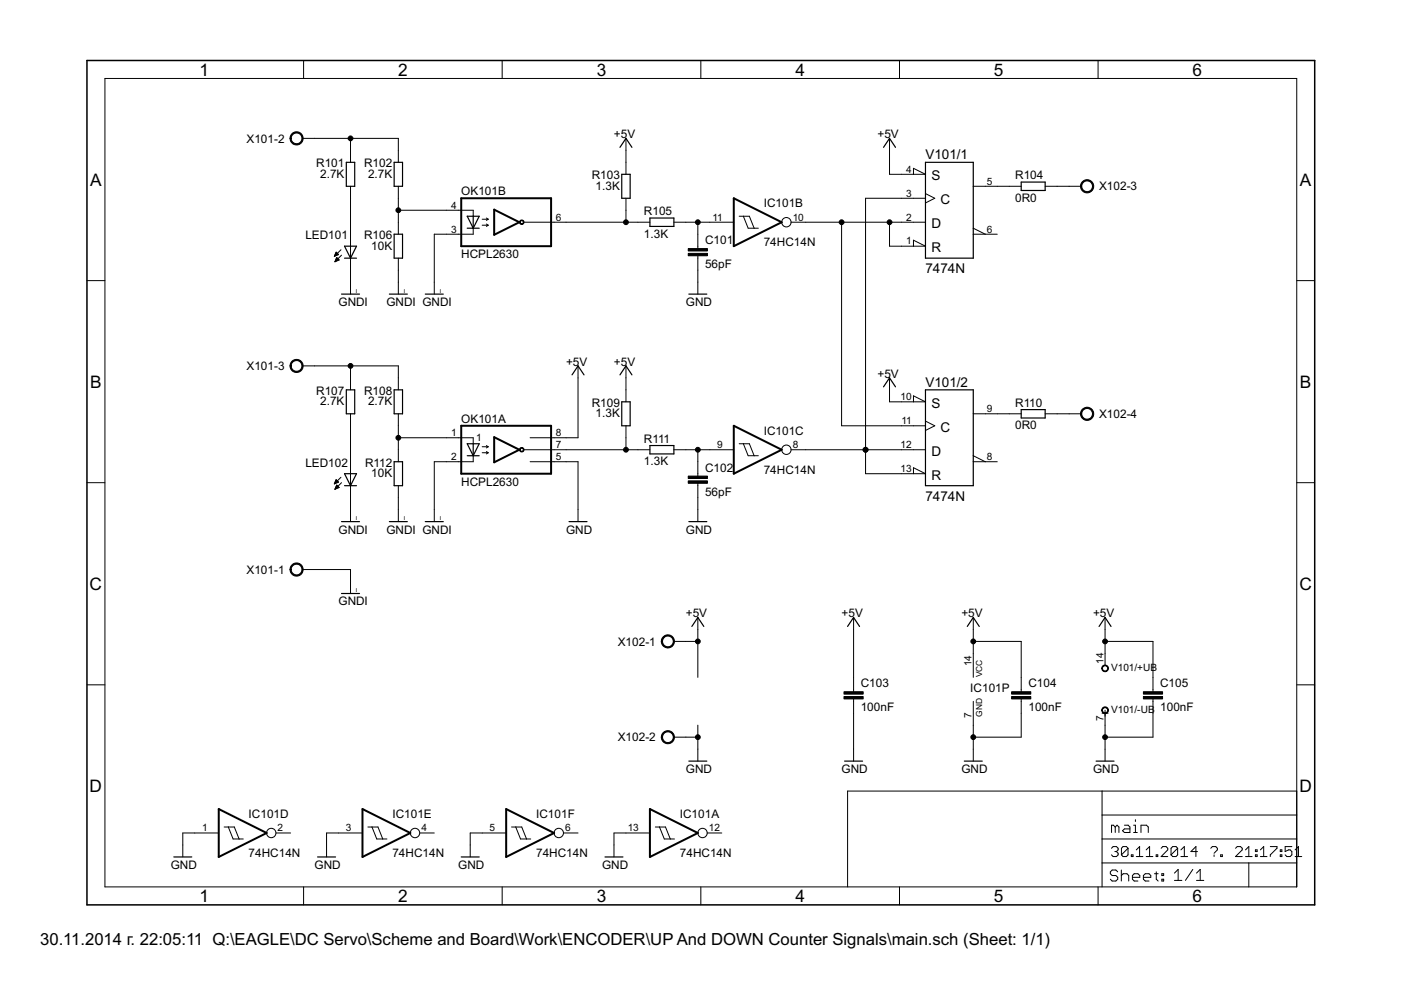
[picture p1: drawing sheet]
<svg xmlns="http://www.w3.org/2000/svg" width="297mm" height="210mm" viewBox="0 0 297 210" stroke-linecap="round" stroke-linejoin="round" font-family="sans-serif">
<path d="M97.8 42h19v10.2h-19zM104.8 44.4l5.3 2.7-5.3 2.7zM155.6 42l10.1 5.1-10.1 5.1zM97.8 90.3h19v10.1h-19zM104.8 92.7l5.3 2.7-5.3 2.6zM155.6 90.3l10.1 5.1-10.1 5zM46.4 171.5l10.1 5.1-10.1 5.1zM76.9 171.5l10.1 5.1-10.1 5.1zM107.3 171.5l10.2 5.1-10.2 5.1zM137.8 171.5l10.2 5.1-10.2 5.1z" fill="none" stroke="#000" stroke-width=".42"/>
<g fill="none" stroke="#000" stroke-width=".21">
<path d="M22.2 16.6h252.7v171.4h-252.7zM64.4 12.8v3.8M106.5 12.8v3.8M148.6 12.8v3.8M190.7 12.8v3.8M232.8 12.8v3.8M64.2 29.3h20.3v5.1M74.3 29.3v5.1M74.3 39.5v22.9M84.5 39.5v10.2M132.7 29.3v7.7M188.6 29.3v7.7h7.6l-2.5-1.3v1.3"/>
<path d="M206.4 39.5h10.1M221.6 39.5h7.6M18.4 59.5h3.8M70.9 54.2h.2M71 54.1h.4M71 54h.7M71 55.4h.1M71.1 53.9h.6M71.1 55.3h.3M71.1 55.2h.6M71.1 53.8h.4M71.2 53.6h.2"/>
<path d="M71.2 55.1h.7M71.2 54.9h.5M71.2 53.5h.1M71.3 53.5l.5 .5-.9 .4zM71.3 54.8h.3M71.3 54.7h.2M71.4 54.6l.5 .5-.9 .4zM72.3 53l-1.4 1.4M72.4 54.1l-1.4 1.4M84.5 44.6h15.8v1.2M84.5 54.7v7.7M100.3 48.4v1.3h-8.2v12.7"/>
<path d="M102.2 46.5h1.3M102.2 47.8h1.3M103.1 46.2l.4 .3M103.1 47.5l.4 .3M103.5 46.5l-.4 .2M103.5 47.8l-.4 .2M111 47.1h26.8M132.7 42v5.1M142.9 47.1h12.7M148 47.1v5.6M148 54.2v8.2M156.7 45.8h2.2l1 2.6"/>
<path d="M157.6 45.8l1 2.6h2.2M167.7 47.1h28.5M178.4 47.1v43.2h17.8M188.6 47.1v5.1h7.6l-2.5-1.3v1.3M196.2 42h-12.7v58.4h12.7l-2.5-1.2v1.2M196.2 41l2 1-2 1M206.4 49.7h5M206.4 48.4l2.5 1.3M274.9 59.5h3.8M64.2 77.6h20.3v5.1M74.3 77.6v5.1M122.6 77.6v15.2h-10.2"/>
<path d="M132.7 77.6v7.6M74.3 87.7v22.9M84.5 92.8h15.8v1.3M84.5 87.7v10.2M100.3 96.6v1.3h-8.2v12.7M102.2 94.7h1.3M102.2 96h1.3M103.1 94.5l.4 .2M103.1 95.7l.4 .3M103.5 94.7l-.4 .3M103.5 96l-.4 .2M111 95.4h26.8"/>
<path d="M112.4 97.9h10.2v12.7M132.7 90.3v5.1M142.9 95.4h12.7M148 95.4v5.5M156.7 94.1h2.2l1 2.5M157.6 94.1l1 2.5h2.2M167.7 95.4h28.5M188.6 80.1v5.1h7.6l-2.5-1.3v1.3M196.2 89.3l2 1-2 1M206.4 97.9h5M206.4 96.6l2.5 1.3M206.4 87.7h10.1"/>
<path d="M221.6 87.7h7.6M18.4 102.3h3.8M70.9 102.5h.2M71 102.4h.4M71 102.2h.7M71 103.7h.1M71.1 102.1h.6M71.1 103.6h.3M71.1 102h.4M71.1 103.4h.6M71.2 101.9h.2M71.2 103.3h.7"/>
<path d="M71.2 103.2h.5M71.2 101.7h.1M71.3 101.7l.5 .5-.9 .4zM71.3 103.1h.3M71.3 103h.2M71.4 102.8l.5 .6-.9 .3zM72.3 101.2l-1.4 1.4M72.4 102.3l-1.4 1.4M84.5 103v7.6M148 102.5v8.1M274.9 102.3h3.8M64.2 120.8h10.1v5"/>
<path d="M142.9 136h5.1M148 130.9v12.7M181 130.9v15.8M206.4 130.9v12.7M206.4 136h10.1v10.7M234.3 130.9v10.2M234.3 136h10.2v10.7M18.4 145.2h3.8M142.9 156.3h5.1M148 153.8v7.6M181 148.2v13.2M206.4 148.7v12.7"/>
<path d="M216.5 148.2v8.1h-10.1M233.7 151.2h1.2M234.3 150.6v10.8M244.5 148.2v8.1h-10.2M274.9 145.2h3.8M46.4 176.6h-7.6v5.1M47.5 175.3h2.2l1 2.6M48.4 175.3l1 2.6h2.2M58.5 176.6h3.1M76.9 176.6h-7.7v5.1M78 175.3h2.1l1.1 2.6M78.9 175.3l1 2.6h2.1"/>
<path d="M89 176.6h3.1M107.3 176.6h-7.6v5.1M108.5 175.3h2.1l1 2.6M109.3 175.3l1.1 2.6h2.1M119.5 176.6h3.1M137.8 176.6h-7.6v5.1M138.9 175.3h2.2l1 2.6M139.8 175.3l1 2.6h2.2M149.9 176.6h3.1M233.7 177.9h41.2M233.7 167.7v20.3M233.7 172.8h41.2"/>
<path d="M235.6 179.9l.4-.4h.7l.4 .4v.3l-.4 .4M236.5 175.3l-.4-.3h-.4v1.5M236.5 175.3v1.2M236.5 175.3l.3-.3 .4 .3v1.2M238.4 175h.8l.4 .3v1.2h-1.2l-.4-.4 .4-.4h1.2M239.2 179.9l-.4-.4h-.7l-.3 .4v1.4M239.2 179.9v1.4l-.4 .3h-.7l-.3-.3M239.2 179.9l-1.4 1.4M240.3 175h.4v1.5M240.3 176.5h.8M240.7 173.8v.4M241.9 176.5v-1.5h1.2l.4 .3v1.2"/>
<path d="M246.2 179.9l.3-.4h.7l.4 .4v.3l-1.4 1.4h1.4M249.7 179.9l-.4-.4h-.7l-.3 .4v1.4M249.7 179.9v1.4l-.4 .3h-.7l-.3-.3M249.7 179.9l-1.4 1.4M256.7 179.9l.3-.4h.8l.3 .4v.3l-.7 .7M262 179.9l.3-.4h.7l.4 .4v.3l-1.4 1.4h1.4M269.3 179.5h1.4v.4l-1.4 1.4v.3M273.9 179.5h-1.4v1.1l.7-.4h.3l.4 .4v.7l-.4 .3h-.7l-.3-.3M274.9 167.7h-95.2v20.3M64.4 188v3.9M106.5 188v3.9M148.6 188v3.9"/>
<path d="M190.7 188v3.9M232.8 188v3.9M233.7 183h41.2M236.4 180.6h.3M236.7 180.6l.4 .3v.4l-.4 .3h-.7l-.4-.3M237 184.8l-.4-.3h-.8l-.4 .3v.5l.4 .3h.8l.4 .4v.4l-.4 .4h-.8l-.4-.4M237.7 184.5v2.3M237.7 185.6l.4-.3h.8l.4 .3v1.2M239.9 181.3h.3v.3h-.3zM240.1 186h1.6v-.4l-.4-.3h-.8l-.4 .3v.8l.4 .4h.8M240.9 181.6h1.4M240.9 180.2l.7-.7v2.1"/>
<path d="M242.4 186h1.6v-.4l-.4-.3h-.8l-.4 .3v.8l.4 .4h.8M243 181.6h1.4M243 180.2l.7-.7v2.1M244.8 185.3h.8M245.1 181.3h.4v.3h-.4zM245.2 184.8v1.6l.4 .4M246.3 185.3h.4v.3h-.4zM246.3 186.4h.4v.4h-.4zM249 185.1l.8-.8v2.4M249 186.7h1.6M250.4 181.6h1.4M250.4 180.2l.7-.7v2.1"/>
<path d="M252.9 184.3l-1.6 2.4M253.7 186.7h1.5M253.7 185.1l.8-.8v2.4M253.9 180.6h-1.4l1.1-1.1v2.1M257.4 181.3v.3M258.8 181.3h.4v.3h-.4zM264.1 180.2l.7-.7v2.1M264.1 181.6h1.4M264.8 183v5M266.2 180.2h.3v.4h-.3zM266.2 181.3h.3v.3h-.3zM267.2 181.6h1.4"/>
<path d="M267.2 180.2l.7-.7v2.1M271.4 180.2h.4v.4h-.4zM271.4 181.3h.4v.3h-.4zM274.6 181.6h1.4M274.6 180.2l.7-.7v2.1"/>
<circle cx="166.7" cy="47.1" r=".99"/>
<circle cx="166.7" cy="95.4" r=".99"/>
<circle cx="57.5" cy="176.6" r=".99"/>
<circle cx="88" cy="176.6" r=".99"/>
<circle cx="118.5" cy="176.6" r=".99"/>
<circle cx="148.9" cy="176.6" r=".99"/>
</g>
<path d="M18.4 12.8h260.3v179.1h-260.3z" fill="none" stroke="#000" stroke-width=".32"/>
<g fill="none" stroke="#000" stroke-width=".25">
<path d="M73.4 34.4h1.8v5.1h-1.8zM83.6 34.4h1.7v5.1h-1.7zM131.4 31.2l1.3-1.9 1.3 1.9M131.8 37h1.8v5h-1.8zM187.3 31.2l1.3-1.9 1.3 1.9M196.2 34.4h10.2v20.3h-10.2zM216.5 38.6h5.1v1.8h-5.1zM73 54.7h2.6M73 52.2h2.6l-1.3 2.5zM83.6 49.7h1.7v5h-1.7zM99.1 45.8h2.5l-1.3 2.6zM99.1 48.4h2.5"/>
<path d="M100.3 45.8v2.6M137.8 46.2h5.1v1.8h-5.1zM72.4 62.4h3.8M82.5 62.4h3.9M90.2 62.4h3.8M121.3 79.5l1.3-1.9 1.2 1.9M131.4 79.5l1.3-1.9 1.3 1.9M146 62.4h3.9M73.4 82.7h1.8v5h-1.8zM83.6 82.7h1.7v5h-1.7zM83.6 97.9h1.7v5.1h-1.7zM99.1 94.1h2.5l-1.3 2.5z"/>
<path d="M99.1 96.6h2.5M100.3 94.1v2.5M131.8 85.2h1.8v5.1h-1.8zM137.8 94.5h5.1v1.7h-5.1zM187.3 82l1.3-1.9 1.3 1.9M196.2 82.7h10.2v20.3h-10.2zM216.5 86.8h5.1v1.8h-5.1zM72.4 110.6h3.8M73 103h2.6M73 100.4h2.6l-1.3 2.6zM82.5 110.6h3.9M90.2 110.6h3.8"/>
<path d="M120.6 110.6h3.9M146 110.6h3.9M72.4 125.8h3.8M146.7 132.8l1.3-1.9 1.2 1.9M179.7 132.8l1.3-1.9 1.2 1.9M205.1 132.8l1.3-1.9 1.2 1.9M233 132.8l1.3-1.9 1.3 1.9M146 161.4h3.9M179.1 161.4h3.8M204.4 161.4h3.9M232.4 161.4h3.8M36.9 181.7h3.8"/>
<path d="M67.3 181.7h3.8M97.8 181.7h3.8M128.3 181.7h3.8"/>
</g>
<g fill="#000" stroke="#000" stroke-width=".21">
<path d="M61.9 28.4a1.39 1.39 0 0 1 2.2 .2 1.39 1.39 0 0 1-.8 2.1 1.39 1.39 0 0 1-1.8-1.4h.2a1.14 1.14 0 0 1 1.7-.9 1.14 1.14 0 0 1 .2 1.9 1.14 1.14 0 0 1-1.8-.7l-.1-.3h-.2z" fill-rule="evenodd"/>
<path d="M229.5 38.5a1.4 1.4 0 0 1 2.2 .3 1.4 1.4 0 0 1-.8 2.1 1.4 1.4 0 0 1-1.8-1.4h.2a1.15 1.15 0 0 1 1.6-1.1 1.15 1.15 0 0 1 .3 1.9 1.15 1.15 0 0 1-1.8-.5l-.1-.3h-.2z" fill-rule="evenodd"/>
<path d="M110.3 46.7a.49 .49 0 0 1 .8 .2 .49 .49 0 0 1-.4 .7 .49 .49 0 0 1-.6-.5h.2a.33 .33 0 0 1 .5-.3 .33 .33 0 0 1 .1 .6 .33 .33 0 0 1-.6-.1l-.2-.2z" fill-rule="evenodd"/>
<path d="M61.9 76.6a1.4 1.4 0 0 1 2.2 .3 1.4 1.4 0 0 1-.8 2 1.4 1.4 0 0 1-1.8-1.3h.2a1.14 1.14 0 0 1 1.7-1 1.14 1.14 0 0 1 .2 2 1.14 1.14 0 0 1-1.8-.7l-.1-.3h-.2z" fill-rule="evenodd"/>
<path d="M110.3 95a.49 .49 0 0 1 .8 .2 .49 .49 0 0 1-.4 .6 .49 .49 0 0 1-.6-.4h.2a.33 .33 0 0 1 .5-.3 .33 .33 0 0 1 .1 .5 .33 .33 0 0 1-.6-.1l-.2-.1z" fill-rule="evenodd"/>
<path d="M229.5 86.8a1.4 1.4 0 0 1 2.2 .2 1.4 1.4 0 0 1-.8 2.1 1.4 1.4 0 0 1-1.8-1.4h.2a1.15 1.15 0 0 1 1.7-1 1.15 1.15 0 0 1 .2 1.9 1.15 1.15 0 0 1-1.8-.6l-.1-.3h-.2z" fill-rule="evenodd"/>
<path d="M61.9 119.8a1.39 1.39 0 0 1 2.2 .2 1.39 1.39 0 0 1-.8 2.1 1.39 1.39 0 0 1-1.8-1.3h.2a1.14 1.14 0 0 1 1.7-1 1.14 1.14 0 0 1 .2 1.9 1.14 1.14 0 0 1-1.8-.7l-.1-.2h-.2z" fill-rule="evenodd"/>
<path d="M140.6 135a1.39 1.39 0 0 1 2.2 .3 1.39 1.39 0 0 1-.8 2 1.39 1.39 0 0 1-1.8-1.3h.3a1.15 1.15 0 0 1 1.6-1.1 1.15 1.15 0 0 1 .3 1.9 1.15 1.15 0 0 1-1.9-.5v-.3h-.3z" fill-rule="evenodd"/>
<path d="M140.6 155.3a1.4 1.4 0 0 1 2.2 .3 1.4 1.4 0 0 1-.8 2 1.4 1.4 0 0 1-1.8-1.3h.3a1.15 1.15 0 0 1 1.6-1.1 1.15 1.15 0 0 1 .3 2 1.15 1.15 0 0 1-1.9-.6v-.3h-.3z" fill-rule="evenodd"/>
<path d="M233.7 141.2a.71 .71 0 0 1 1.2 .1 .71 .71 0 0 1-.4 1.1 .71 .71 0 0 1-.9-.7h.1a.56 .56 0 0 1 .9-.5 .56 .56 0 0 1 .1 1 .56 .56 0 0 1-.9-.3l-.1-.2h-.1z" fill-rule="evenodd"/>
<path d="M233.7 150.1a.71 .71 0 0 1 1.2 .1 .71 .71 0 0 1-.4 1 .71 .71 0 0 1-.9-.6h.1a.57 .57 0 0 1 .9-.5 .57 .57 0 0 1 .1 1 .57 .57 0 0 1-.9-.3l-.1-.2h-.1z" fill-rule="evenodd"/>
<circle cx="74.3" cy="29.3" r=".51"/>
<circle cx="84.5" cy="44.6" r=".51"/>
<circle cx="132.7" cy="47.1" r=".51"/>
<circle cx="148" cy="47.1" r=".51"/>
<circle cx="178.4" cy="47.1" r=".51"/>
<circle cx="188.6" cy="47.1" r=".51"/>
<circle cx="74.3" cy="77.6" r=".51"/>
<circle cx="84.5" cy="92.8" r=".51"/>
<circle cx="132.7" cy="95.4" r=".51"/>
<circle cx="148" cy="95.4" r=".51"/>
<circle cx="183.5" cy="95.4" r=".51"/>
<circle cx="148" cy="136" r=".51"/>
<circle cx="206.4" cy="136" r=".51"/>
<circle cx="234.3" cy="136" r=".51"/>
<circle cx="148" cy="156.3" r=".51"/>
<circle cx="206.4" cy="156.3" r=".51"/>
<circle cx="234.3" cy="156.3" r=".51"/>
</g>
<path d="M145.9 53.7h4.1v.5h-4.1zM145.9 52.7h4.1v.5h-4.1zM145.9 102h4.1v.5h-4.1zM145.9 100.9h4.1v.6h-4.1zM178.9 147.7h4.1v.5h-4.1zM178.9 146.7h4.1v.5h-4.1zM214.5 147.7h4v.5h-4zM214.5 146.7h4v.5h-4zM242.4 147.7h4.1v.5h-4.1zM242.4 146.7h4.1v.5h-4.1z" fill="#000" stroke="#000" stroke-width=".21"/>
<g font-size="4.1">
<text x="42.3" y="16">1</text>
<text x="84.4" y="16">2</text>
<text x="126.5" y="16">3</text>
<text x="168.6" y="16">4</text>
<text x="210.7" y="16">5</text>
<text x="252.9" y="16">6</text>
<text x="19.1" y="39.4">A</text>
<text x="275.6" y="39.4">A</text>
<text x="19.1" y="82.2">B</text>
<text x="275.6" y="82.2">B</text>
<text x="19" y="125.1">C</text>
<text x="275.5" y="125.1">C</text>
<text x="19" y="167.9">D</text>
<text x="275.5" y="167.9">D</text>
<text x="42.3" y="191.2">1</text>
<text x="84.4" y="191.2">2</text>
<text x="126.5" y="191.2">3</text>
<text x="168.6" y="191.2">4</text>
<text x="210.7" y="191.2">5</text>
<text x="252.9" y="191.2">6</text>
</g>
<text font-size="4" x="8.5" y="200.4">30.11.2014 г. 22:05:11 Q:\EAGLE\DC Servo\Scheme and Board\Work\ENCODER\UP And DOWN Counter Signals\main.sch (Sheet: 1/1)</text>
<g font-size="3.2">
<text x="196.2" y="33.8">V101/1</text>
<text x="197.5" y="38.2">S</text>
<text x="199.4" y="43.3">C</text>
<text x="197.5" y="48.4">D</text>
<text x="197.5" y="53.5">R</text>
<text x="196.2" y="57.9">7474N</text>
<text x="196.2" y="82">V101/2</text>
<text x="197.5" y="86.5">S</text>
<text x="199.4" y="91.6">C</text>
<text x="197.5" y="96.6">D</text>
<text x="197.5" y="101.7">R</text>
<text x="196.2" y="106.2">7474N</text>
</g>
<g font-size="2.8">
<text x="130.2" y="29.3">+5V</text>
<text x="186" y="29.3">+5V</text>
<text x="52.3" y="30.2">X101-2</text>
<text x="67" y="35.5">R101</text>
<text x="77.2" y="35.5">R102</text>
<text x="67.9" y="37.7">2.7K</text>
<text x="78" y="37.7">2.7K</text>
<text x="97.8" y="41.4">OK101B</text>
<text x="125.5" y="38">R103</text>
<text x="126.3" y="40.3">1.3K</text>
<text x="215.3" y="38">R104</text>
<text x="233" y="40.4">X102-3</text>
<text x="136.5" y="45.6">R105</text>
<text x="161.9" y="43.9">IC101B</text>
<text x="215.3" y="42.8">0R0</text>
<text x="64.7" y="50.7">LED101</text>
<text x="77.2" y="50.7">R106</text>
<text x="78.7" y="53">10K</text>
<text x="136.5" y="50.4">1.3K</text>
<text x="149.5" y="51.8">C101</text>
<text x="161.9" y="52.2">74HC14N</text>
<text x="97.8" y="54.7">HCPL2630</text>
<text x="149.5" y="56.9">56pF</text>
<text x="71.8" y="64.9">GNDI</text>
<text x="81.9" y="64.9">GNDI GNDI</text>
<text x="145.4" y="64.9">GND</text>
<text x="120" y="77.6">+5</text>
<text x="122.9" y="77.6">V</text>
<text x="130.2" y="77.6">+5</text>
<text x="133" y="77.6">V</text>
<text x="52.3" y="78.5">X101-3</text>
<text x="67" y="83.7">R107</text>
<text x="77.2" y="83.7">R108</text>
<text x="186" y="80.1">+5</text>
<text x="188.9" y="80.1">V</text>
<text x="67.9" y="86">2.7K</text>
<text x="78" y="86">2.7K</text>
<text x="97.8" y="89.6">OK101A</text>
<text x="125.5" y="86.2">R109</text>
<text x="126.3" y="88.5">1.3K</text>
<text x="215.3" y="86.2">R110</text>
<text x="233" y="88.6">X102-4</text>
<text x="136.5" y="93.9">R111</text>
<text x="161.9" y="92.2">IC101C</text>
<text x="215.3" y="91">0R0</text>
<text x="64.7" y="98.9">LED102</text>
<text x="77.4" y="98.9">R112</text>
<text x="78.7" y="101.2">10K</text>
<text x="136.5" y="98.7">1.3K</text>
<text x="149.5" y="100.1">C102</text>
<text x="161.9" y="100.4">74HC14N</text>
<text x="97.8" y="103">HCPL2630</text>
<text x="149.5" y="105.1">56pF</text>
<text x="71.8" y="113.1">GNDI</text>
<text x="81.9" y="113.1">GNDI GNDI</text>
<text x="120" y="113.1">GND</text>
<text x="145.4" y="113.1">GND</text>
<text x="52.3" y="121.6">X101-1</text>
<text x="71.8" y="128.4">GNDI</text>
<text x="145.4" y="130.9">+5V</text>
<text x="178.4" y="130.9">+5V</text>
<text x="203.8" y="130.9">+5V</text>
<text x="231.8" y="130.9">+5V</text>
<text x="131" y="136.9">X102-1</text>
<text x="182.5" y="145.8">C103</text>
<text x="205.7" y="146.8">IC101P</text>
<text x="218" y="145.8">C104</text>
<text x="246" y="145.8">C105</text>
<text x="182.5" y="150.8">100nF</text>
<text x="218" y="150.8">100nF</text>
<text x="246" y="150.8">100nF</text>
<text x="131" y="157.2">X102-2</text>
<text x="145.4" y="163.9">GND</text>
<text x="178.4" y="163.9">GND</text>
<text x="203.8" y="163.9">GND</text>
<text x="231.8" y="163.9">GND</text>
<text x="52.7" y="173.4">IC101D</text>
<text x="83.2" y="173.4">IC101E</text>
<text x="113.7" y="173.4">IC101F</text>
<text x="144.1" y="173.4">IC101A</text>
<text x="36.2" y="184.2">GND</text>
<text x="52.7" y="181.7">74HC14N</text>
<text x="66.7" y="184.2">GND</text>
<text x="83.2" y="181.7">74HC14N</text>
<text x="97.2" y="184.2">GND</text>
<text x="113.7" y="181.7">74HC14N</text>
<text x="127.6" y="184.2">GND</text>
<text x="144.1" y="181.7">74HC14N</text>
</g>
<g font-size="2.4">
<text x="192.1" y="41.7">3</text>
<text x="192.1" y="36.6">4</text>
<text x="209.3" y="39.1">5</text>
<text x="95.6" y="44.2">4</text>
<text x="117.8" y="46.8">6</text>
<text x="151" y="46.8">11</text>
<text x="168.1" y="46.8">10</text>
<text x="192.1" y="46.8">2</text>
<text x="95.6" y="49.3">3</text>
<text x="192.1" y="51.8">1</text>
<text x="209.3" y="49.3">6</text>
<text x="190.9" y="84.8">10</text>
<text x="191.1" y="89.9">11</text>
<text x="209.3" y="87.4">9</text>
<text x="95.6" y="92.5">1</text>
<text x="101" y="93.5">1</text>
<text x="117.8" y="95">7</text>
<text x="117.8" y="92.5">8</text>
<text x="152.1" y="95">9</text>
<text x="168.1" y="95">8</text>
<text x="190.9" y="95">12</text>
<text x="95.6" y="97.5">2</text>
<text x="117.8" y="97.5">5</text>
<text x="190.9" y="100.1">13</text>
<text x="209.3" y="97.5">8</text>
<text x="206" y="141.3" transform="rotate(-90 206 141.3)">14</text>
<text x="233.9" y="140.7" transform="rotate(-90 233.9 140.7)">14</text>
<text x="235.6" y="142.3">V101/+UB</text>
<text x="206" y="152.2" transform="rotate(-90 206 152.2)">7</text>
<text x="233.9" y="152.8" transform="rotate(-90 233.9 152.8)">7</text>
<text x="235.6" y="151.2">V101/-UB</text>
<text x="42.8" y="176.3">1</text>
<text x="58.9" y="176.3">2</text>
<text x="73.3" y="176.3">3</text>
<text x="89.3" y="176.3">4</text>
<text x="103.8" y="176.3">5</text>
<text x="119.8" y="176.3">6</text>
<text x="133.1" y="176.3">13</text>
<text x="150.3" y="176.3">12</text>
</g>
<g font-size="2">
<text x="208.3" y="143.6" transform="rotate(-90 208.3 143.6)">VCC</text>
<text x="208.3" y="152" transform="rotate(-90 208.3 152)">GND</text>
</g>
<g font-size="1.3">
<text x="75.4" y="62.1">I</text>
<text x="85.6" y="62.1">I</text>
<text x="93.2" y="62.1">I</text>
<text x="75.4" y="110.3">I</text>
<text x="85.6" y="110.3">I</text>
<text x="93.2" y="110.3">I</text>
<text x="75.4" y="125.6">I</text>
</g>
</svg>
